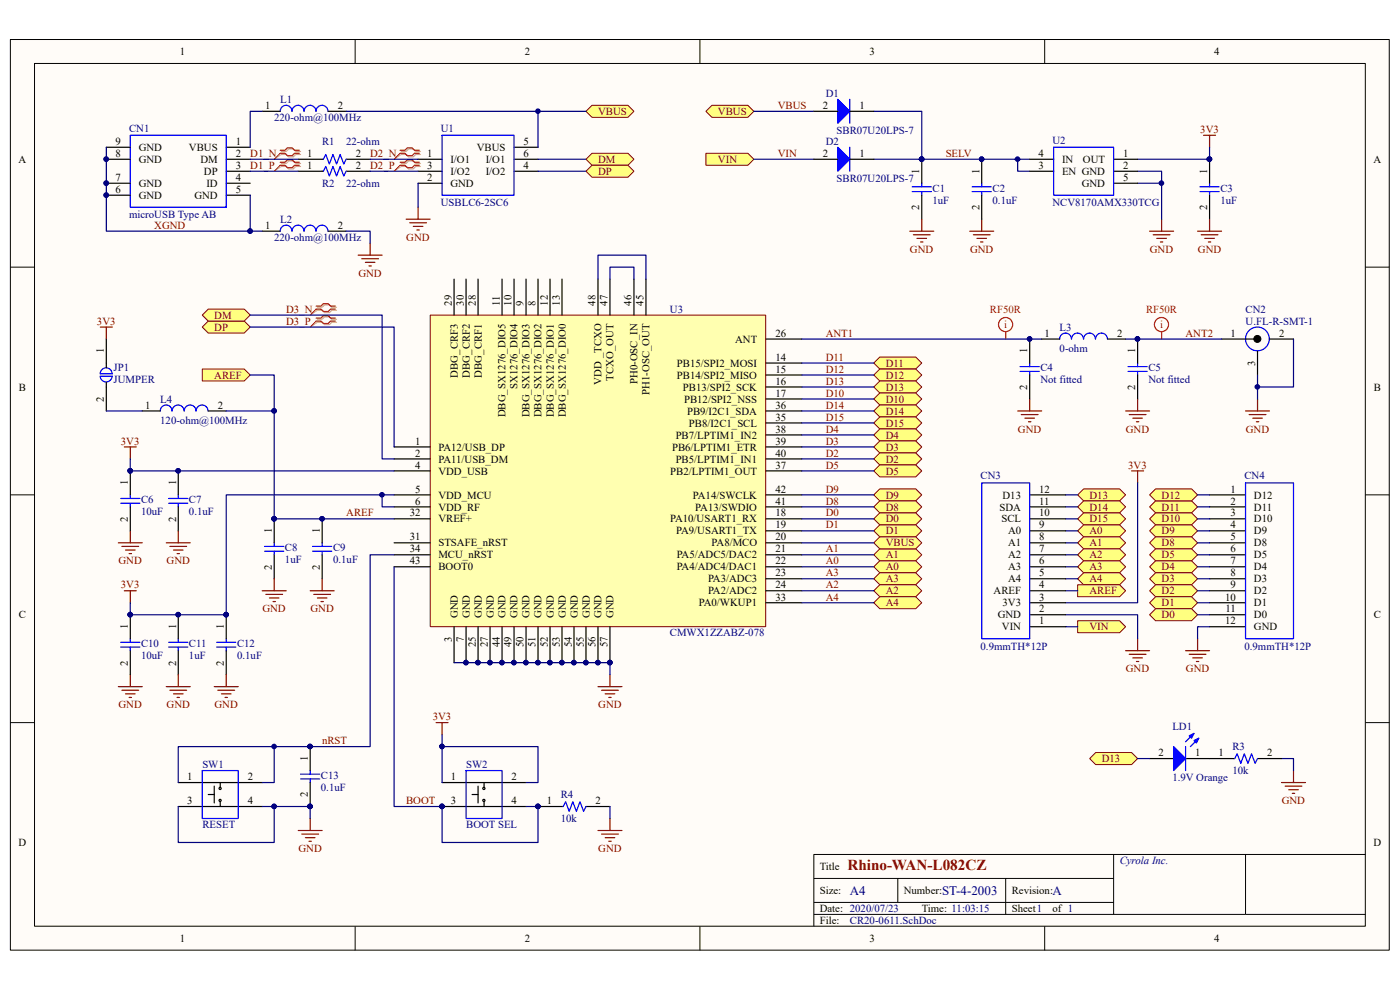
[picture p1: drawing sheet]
<svg xmlns="http://www.w3.org/2000/svg" width="297mm" height="210mm" viewBox="0 0 297 210" stroke-linecap="round" stroke-linejoin="round" font-family="sans-serif">
<path d="M2.2 8.4h292.5v193.1h-292.5z" fill="#fffcf8"/>
<path d="M2.2 8.4h292.5v193.1h-292.5z" fill="none" stroke="#000" stroke-width=".21"/>
<path d="M7.4 13.5h282.2v183h-282.2z" fill="#fffcf8"/>
<g fill="none" stroke="#000" stroke-width=".21">
<path d="M7.3 13.5h282.3v183h-282.3zM75.3 8.4v5M148.5 8.4v5M221.6 8.4v5M2.2 56.7h5.1M289.7 56.7h5.1M2.2 105h5.1M289.7 105h5.1M2.2 153.3h5.1M289.7 153.3h5.1M75.3 196.5v5.1M148.5 196.5v5.1"/>
<path d="M172.6 186.3h63.6M172.6 194h117.1M172.6 191.4h63.6M190.5 186.3v5.1M213.4 186.3v7.7M221.6 196.5v5.1M236.2 181.3v12.7M264.2 181.3h-91.6v15.2M289.7 181.3h-25.5v12.7"/>
</g>
<path d="M91.3 66.9h71.1v66h-71.1z" fill="#ffffb0"/>
<path d="M91.3 66.8h71.1v66.1h-71.1z" fill="none" stroke="#800000" stroke-width=".21"/>
<g fill="none" stroke="#000" stroke-width=".25">
<path d="M96.3 59.2v7.6M98.9 59.2v7.6M101.4 59.2v7.6M106.5 59.2v7.6M109 59.2v7.6M111.6 59.2v7.6M114.1 59.2v7.6M116.7 59.2v7.6M119.2 59.2v7.6M126.9 59.2v7.6M129.4 59.2v7.6M134.5 59.2v7.6"/>
<path d="M137 59.2v7.6M162.5 77h7.6M162.5 79.5h7.6M162.5 71.9h7.6M83.6 94.8h7.6M83.6 97.3h7.6M83.6 99.9h7.6M162.5 94.8h7.6M162.5 97.3h7.6M162.5 99.9h7.6M162.5 82.1h7.6M162.5 84.6h7.6"/>
<path d="M162.5 89.7h7.6M162.5 87.2h7.6M162.5 92.3h7.6M83.6 105h7.6M83.6 107.5h7.6M83.6 110.1h7.6M83.6 115.1h7.6M83.6 117.7h7.6M162.5 105h7.6M162.5 107.5h7.6M162.5 110.1h7.6M162.5 112.6h7.6"/>
<path d="M162.5 115.1h7.6M162.5 117.7h7.6M83.6 120.2h7.6M96.3 132.9v7.7M98.9 132.9v7.7M101.4 132.9v7.7M104 132.9v7.7M106.5 132.9v7.7M109 132.9v7.7M111.6 132.9v7.7M114.1 132.9v7.7M116.7 132.9v7.7"/>
<path d="M119.2 132.9v7.7M121.8 132.9v7.7M124.3 132.9v7.7M126.9 132.9v7.7M129.4 132.9v7.7M162.5 120.2h7.6M162.5 122.8h7.6M162.5 125.3h7.6M162.5 127.9h7.6"/>
</g>
<g fill="#000080" stroke="#000080" stroke-width=".21">
<circle cx="98.8" cy="140.5" r=".48"/>
<circle cx="101.4" cy="140.5" r=".49"/>
<circle cx="103.9" cy="140.5" r=".48"/>
<circle cx="106.5" cy="140.5" r=".48"/>
<circle cx="109" cy="140.5" r=".48"/>
<circle cx="111.6" cy="140.5" r=".48"/>
<circle cx="114.1" cy="140.5" r=".48"/>
<circle cx="116.7" cy="140.5" r=".48"/>
<circle cx="119.2" cy="140.5" r=".48"/>
<circle cx="121.7" cy="140.5" r=".48"/>
<circle cx="124.3" cy="140.5" r=".48"/>
<circle cx="126.8" cy="140.5" r=".48"/>
<circle cx="129.4" cy="140.5" r=".48"/>
</g>
<path d="M126.9 145.7h5M127.6 146.4h3.6M128.4 147.2h2M129.1 147.9h.6M129.4 143.1v2.6" fill="none" stroke="#800000" stroke-width=".25"/>
<g fill="#ffff80" stroke="#800000" stroke-width=".21">
<path d="M186.6 75.7h7.7l1.2 1.3-1.2 1.3h-7.7l-1.2-1.3z" fill-rule="evenodd"/>
<path d="M185.4 79.5l1.2-1.2h7.7l1.2 1.2-1.2 1.3h-7.7z" fill-rule="evenodd"/>
<path d="M185.4 82.1l1.2-1.3h7.7l1.2 1.3-1.2 1.3h-7.7z" fill-rule="evenodd"/>
<path d="M185.4 84.6l1.2-1.2h7.7l1.2 1.2-1.2 1.3h-7.7z" fill-rule="evenodd"/>
<path d="M185.4 87.2l1.2-1.3h7.7l1.2 1.3-1.2 1.2h-7.7z" fill-rule="evenodd"/>
<path d="M185.4 89.7l1.2-1.3h7.7l1.2 1.3-1.2 1.3h-7.7z" fill-rule="evenodd"/>
<path d="M185.4 92.3l1.2-1.3h7.7l1.2 1.3-1.2 1.2h-7.7z" fill-rule="evenodd"/>
<path d="M185.4 94.8l1.2-1.3h7.7l1.2 1.3-1.2 1.3h-7.7z" fill-rule="evenodd"/>
<path d="M185.4 97.3l1.2-1.2h7.7l1.2 1.2-1.2 1.3h-7.7z" fill-rule="evenodd"/>
<path d="M185.4 99.9l1.2-1.3h7.7l1.2 1.3-1.2 1.3h-7.7z" fill-rule="evenodd"/>
<path d="M185.4 105l1.2-1.3h7.7l1.2 1.3-1.2 1.2h-7.7z" fill-rule="evenodd"/>
<path d="M185.4 107.5l1.2-1.3h7.7l1.2 1.3-1.2 1.3h-7.7z" fill-rule="evenodd"/>
<path d="M185.4 110.1l1.2-1.3h7.7l1.2 1.3-1.2 1.2h-7.7z" fill-rule="evenodd"/>
<path d="M185.4 112.6l1.2-1.3h7.7l1.2 1.3-1.2 1.3h-7.7z" fill-rule="evenodd"/>
<path d="M185.4 117.7l1.2-1.3h7.7l1.2 1.3-1.2 1.3h-7.7z" fill-rule="evenodd"/>
<path d="M185.4 120.2l1.2-1.2h7.7l1.2 1.2-1.2 1.3h-7.7z" fill-rule="evenodd"/>
<path d="M186.6 121.5h7.7l1.2 1.3-1.2 1.2h-7.7l-1.2-1.2z" fill-rule="evenodd"/>
<path d="M186.6 124h7.7l1.2 1.3-1.2 1.3h-7.7l-1.2-1.3z" fill-rule="evenodd"/>
<path d="M186.6 126.6h7.7l1.2 1.3-1.2 1.2h-7.7l-1.2-1.2z" fill-rule="evenodd"/>
<path d="M42.9 69.4l1.3-1.3h7.6l1.3 1.3-1.3 1.2h-7.6z" fill-rule="evenodd"/>
<path d="M44.2 65.6h7.6l1.3 1.2-1.3 1.3h-7.6l-1.3-1.3z" fill-rule="evenodd"/>
</g>
<g fill="none" stroke="#800000" stroke-width=".25">
<path d="M26.4 94.8h2.5M27.6 94.8v2.5M215.9 87.2h5.1M216.7 87.9h3.5M217.4 88.7h2.1M218.2 89.5h.5M218.4 84.6v2.6M238.8 87.2h5.1M239.6 87.9h3.5M240.3 88.7h2.1M241.1 89.5h.5M241.3 84.6v2.6"/>
<path d="M264.2 87.2h5.1M265 87.9h3.6M265.8 88.7h2M266.5 89.5h.5M266.8 84.6v2.6"/>
</g>
<path d="M259.1 71.9h7.7M266.8 74.5v5M269.3 71.9h5.1" fill="none" stroke="#000" stroke-width=".25"/>
<circle cx="266.8" cy="71.9" r="2.52" fill="none" stroke="#00f" stroke-width=".25"/>
<circle cx="266.7" cy="71.9" r=".75" fill="#000" stroke="#000" stroke-width=".21"/>
<g fill="#ffff80" stroke="#800000" stroke-width=".21">
<path d="M243.9 107.5l1.3-1.3h7.6l1.3 1.3-1.3 1.3h-7.6z" fill-rule="evenodd"/>
<path d="M243.9 105l1.3-1.3h7.6l1.3 1.3-1.3 1.2h-7.6z" fill-rule="evenodd"/>
<path d="M243.9 110.1l1.3-1.3h7.6l1.3 1.3-1.3 1.2h-7.6z" fill-rule="evenodd"/>
<path d="M243.9 112.6l1.3-1.3h7.6l1.3 1.3-1.3 1.3h-7.6z" fill-rule="evenodd"/>
<path d="M243.9 115.1l1.3-1.2h7.6l1.3 1.2-1.3 1.3h-7.6z" fill-rule="evenodd"/>
<path d="M243.9 117.7l1.3-1.3h7.6l1.3 1.3-1.3 1.3h-7.6z" fill-rule="evenodd"/>
<path d="M243.9 120.2l1.3-1.2h7.6l1.3 1.2-1.3 1.3h-7.6z" fill-rule="evenodd"/>
<path d="M243.9 122.8l1.3-1.3h7.6l1.3 1.3-1.3 1.2h-7.6z" fill-rule="evenodd"/>
<path d="M245.2 124h7.6l1.3 1.3-1.3 1.3h-7.6l-1.3-1.3z" fill-rule="evenodd"/>
<path d="M245.2 126.6h7.6l1.3 1.3-1.3 1.2h-7.6l-1.3-1.2z" fill-rule="evenodd"/>
<path d="M245.2 129.1h7.6l1.3 1.3-1.3 1.3h-7.6l-1.3-1.3z" fill-rule="evenodd"/>
</g>
<path d="M251.5 138h5.1M252.3 138.8h3.5M253 139.6h2.1M254.1 135.5v2.5M253.8 140.3h.5" fill="none" stroke="#800000" stroke-width=".25"/>
<g fill="#ffff80" stroke="#800000" stroke-width=".21">
<path d="M228.6 105l1.3-1.3h7.6l1.3 1.3-1.3 1.2h-7.6z" fill-rule="evenodd"/>
<path d="M228.6 107.5l1.3-1.3h7.6l1.3 1.3-1.3 1.3h-7.6z" fill-rule="evenodd"/>
<path d="M228.6 110.1l1.3-1.3h7.6l1.3 1.3-1.3 1.2h-7.6z" fill-rule="evenodd"/>
<path d="M228.6 112.6l1.3-1.3h7.6l1.3 1.3-1.3 1.3h-7.6z" fill-rule="evenodd"/>
<path d="M228.6 115.1l1.3-1.2h7.6l1.3 1.2-1.3 1.3h-7.6z" fill-rule="evenodd"/>
<path d="M228.6 117.7l1.3-1.3h7.6l1.3 1.3-1.3 1.3h-7.6z" fill-rule="evenodd"/>
<path d="M228.6 120.2l1.3-1.2h7.6l1.3 1.2-1.3 1.3h-7.6z" fill-rule="evenodd"/>
<path d="M228.6 122.8l1.3-1.3h7.6l1.3 1.3-1.3 1.2h-7.6z" fill-rule="evenodd"/>
</g>
<path d="M238.8 138h5.1M239.6 138.8h3.5M240.3 139.6h2.1M241.3 135.5v2.5M241.1 140.3h.5" fill="none" stroke="#800000" stroke-width=".25"/>
<g fill="#ffff80" stroke="#800000" stroke-width=".21">
<path d="M228.6 124h8.9l1.3 1.3-1.3 1.3h-8.9z" fill-rule="evenodd"/>
<path d="M228.6 131.7h8.9l1.3 1.2-1.3 1.3h-8.9z" fill-rule="evenodd"/>
<path d="M124.3 33.8l1.3-1.3h7.6l1.3 1.3-1.3 1.3h-7.6z" fill-rule="evenodd"/>
<path d="M124.3 36.3l1.3-1.2h7.6l1.3 1.2-1.3 1.3h-7.6z" fill-rule="evenodd"/>
</g>
<g fill="none" stroke="#00f" stroke-width=".25">
<path d="M93.8 28.7h15.2v12.7h-15.2zM23.8 79.3a1.26 1.26 0 0 0-1.3-1.3 1.26 1.26 0 0 0-1.2 1.3h2.5M23.8 79.8a1.26 1.26 0 0 1-1.3 1.2 1.26 1.26 0 0 1-1.2-1.2h2.5M36.5 87.2a1.25 1.25 0 0 0-1.3-1.3 1.25 1.25 0 0 0-1.2 1.3M39 87.2a1.26 1.26 0 0 0-1.2-1.3 1.26 1.26 0 0 0-1.3 1.3M41.6 87.2a1.25 1.25 0 0 0-1.3-1.3 1.25 1.25 0 0 0-1.2 1.3M44.1 87.2a1.26 1.26 0 0 0-1.2-1.3 1.26 1.26 0 0 0-1.3 1.3M35.8 106.8h4.1M35.8 105.7h4.1M37.8 105v.7M37.8 106.8v.7M56.1 116.9h4.1"/>
<path d="M56.1 115.9h4.1M58.2 115.1v.8M58.2 116.9v.8M35.8 137.3h4.1M35.8 136.2h4.1M37.8 135.5v.7M37.8 137.3v.7M46 137.3h4M46 136.2h4M48 135.5v.7M48 137.3v.7"/>
</g>
<g fill="none" stroke="#000" stroke-width=".25">
<path d="M88.7 33.8h5.1M88.7 38.9h5.1M88.7 36.3h5.1M109 33.8h5.1M109 36.3h5.1M109 31.2h5.1M22.6 71.9v6.1M22.6 81.1v6.1M30.2 87.2h3.8M37.8 99.9v5.1M44.2 87.2h3.8M37.8 107.5v5.1"/>
<path d="M58.2 110.1v5M58.2 117.7v5.1M37.8 130.4v5.1M37.8 138v5.1M48 130.4v5.1M48 138v5.1"/>
</g>
<g fill="#000080" stroke="#000080" stroke-width=".21">
<circle cx="37.8" cy="99.9" r=".48"/>
<circle cx="48" cy="130.4" r=".48"/>
<circle cx="37.8" cy="130.4" r=".48"/>
<circle cx="58.1" cy="110" r=".48"/>
</g>
<g fill="none" stroke="#800000" stroke-width=".25">
<path d="M86.2 46.5h5M86.9 47.3h3.6M87.7 48h2M88.4 48.8h.6M88.7 44v2.5M21.3 69.4h2.5M22.6 69.4v2.5M25.1 115.1h5.1M25.9 115.9h3.5M26.6 116.7h2.1M27.4 117.4h.5M27.6 112.6v2.5"/>
<path d="M35.3 115.1h5.1M36 115.9h3.6M36.8 116.7h2M37.6 117.4h.5M37.8 112.6v2.5M26.4 125.3h2.5M27.6 125.3v2.6M55.6 125.3h5.1M56.4 126.1h3.5M57.2 126.8h2M57.9 127.6h.5M58.2 122.8v2.5"/>
<path d="M25.1 145.7h5.1M25.9 146.4h3.5M26.6 147.2h2.1M27.4 147.9h.5M27.6 143.1v2.6M35.3 145.7h5.1M36 146.4h3.6M36.8 147.2h2M37.6 147.9h.5M37.8 143.1v2.6M45.5 145.7h5M46.2 146.4h3.6"/>
<path d="M47 147.2h2M47.7 147.9h.5M48 143.1v2.6"/>
</g>
<path d="M124.3 23.6l1.3-1.3h7.6l1.3 1.3-1.3 1.3h-7.6z" fill-rule="evenodd" fill="#ffff80" stroke="#800000" stroke-width=".21"/>
<path d="M64.5 23.6a1.27 1.27 0 0 0-1.3-1.3 1.27 1.27 0 0 0-1.3 1.3 1.25 1.25 0 0 0-1.2-1.3 1.25 1.25 0 0 0-1.3 1.3M68.6 33.8l.5-1 .8 2 .7-2 .8 2 .8-2 .7 2 .5-1M68.6 36.3l.5-1 .8 2 .7-2 .8 2 .8-2 .7 2 .5-1M69.6 23.6a1.27 1.27 0 0 0-1.3-1.3 1.27 1.27 0 0 0-1.3 1.3 1.25 1.25 0 0 0-1.2-1.3 1.25 1.25 0 0 0-1.3 1.3M64.5 49a1.27 1.27 0 0 0-1.3-1.2 1.27 1.27 0 0 0-1.3 1.2 1.25 1.25 0 0 0-1.2-1.2 1.25 1.25 0 0 0-1.3 1.2M69.6 49a1.27 1.27 0 0 0-1.3-1.2 1.27 1.27 0 0 0-1.3 1.2 1.25 1.25 0 0 0-1.2-1.2 1.25 1.25 0 0 0-1.3 1.2M66.3 116.9h4.1M66.3 115.9h4.1M68.3 115.1v.8M68.3 116.9v.8" fill="none" stroke="#00f" stroke-width=".25"/>
<path d="M55.6 23.6h3.8M63.3 33.8h5.3M63.3 36.3h5.3M69.6 23.6h3.8M73.4 33.8h5.1M73.4 36.3h5.1M55.6 49h3.8M69.6 49h3.8M68.3 110.1v5M68.3 117.7v5.1" fill="none" stroke="#000" stroke-width=".25"/>
<path d="M76 54.1h5.1M76.7 54.9h3.6M77.5 55.6h2M78.3 56.4h.5M78.5 51.6v2.5M65.8 125.3h5.1M66.6 126.1h3.5M67.3 126.8h2.1M68.1 127.6h.5M68.3 122.8v2.5" fill="none" stroke="#800000" stroke-width=".25"/>
<circle cx="68.3" cy="110" r=".48" fill="#000080" stroke="#000080" stroke-width=".21"/>
<path d="M149.8 32.5h8.9l1.2 1.3-1.2 1.3h-8.9z" fill-rule="evenodd" fill="#ffff80" stroke="#800000" stroke-width=".21"/>
<g fill="none" stroke="#000" stroke-width=".25">
<path d="M65.8 158.4v5.1M37.8 166h17.8M37.8 171.1h17.8M44.2 168.5h1.3M45.5 166.8v3.5M46.7 166v1M46.7 170.1v1M65.8 166v5.1M93.8 166h17.8M93.8 171.1h17.8M100.1 168.5h1.3M101.4 166.8v3.5"/>
<path d="M102.7 166v1M102.7 170.1v1M114.1 171.1h5.4M124.3 171.1h5.1"/>
<circle cx="46.7" cy="169.8" r=".23"/>
<circle cx="46.7" cy="167.2" r=".23"/>
<circle cx="102.7" cy="169.8" r=".24"/>
<circle cx="102.7" cy="167.2" r=".24"/>
</g>
<g fill="#000080" stroke="#000080" stroke-width=".21">
<circle cx="93.8" cy="171.1" r=".48"/>
<circle cx="114.1" cy="171.1" r=".48"/>
<circle cx="65.8" cy="158.3" r=".49"/>
<circle cx="65.8" cy="171.1" r=".49"/>
</g>
<path d="M42.9 163.5h7.6v10.1h-7.6zM63.8 165.2h4M63.8 164.2h4M65.8 163.5v.7M65.8 165.2v.8M98.9 163.5h7.6v10.1h-7.6zM119.5 171.1l.5-1 .8 2 .7-2 .8 2 .7-2 .8 2 .5-1" fill="none" stroke="#00f" stroke-width=".25"/>
<g fill="none" stroke="#800000" stroke-width=".25">
<path d="M92.5 153.3h2.6M93.8 153.3v2.5M63.3 176.2h5M64 176.9h3.6M64.8 177.7h2M65.5 178.5h.6M65.8 173.6v2.6M126.9 176.2h5M127.6 176.9h3.6M128.4 177.7h2M129.1 178.5h.6M129.4 173.6v2.6"/>
<path d="M271.9 166h5.1M272.6 166.8h3.6M273.4 167.5h2M274.2 168.3h.5M274.4 163.5v2.5"/>
</g>
<g fill="#ffff80" stroke="#800000" stroke-width=".21">
<path d="M185.4 115.1l1.2-1.2h7.7l1.2 1.2-1.2 1.3h-7.7z" fill-rule="evenodd"/>
<path d="M149.8 23.6l1.2-1.3h7.7l1.2 1.3-1.2 1.3h-7.7z" fill-rule="evenodd"/>
</g>
<path d="M243.9 160.9h5.1M251.5 160.9h5.1" fill="none" stroke="#000" stroke-width=".25"/>
<g fill="#00f" stroke="#00f" stroke-width=".25">
<path d="M249 158.4l2.5 2.5-2.5 2.6z" fill-rule="evenodd"/>
<path d="M253.3 157.1l1-.5-.5 1z" fill-rule="evenodd"/>
<path d="M252.3 156.1l1-.5-.5 1z" fill-rule="evenodd"/>
</g>
<path d="M251.5 158.4v5.1M253.3 155.6l-1.8 1.8M254.3 156.6l-1.8 1.8" fill="none" stroke="#00f" stroke-width=".25"/>
<path d="M232.4 159.6h7.7l1.2 1.3-1.2 1.3h-7.7l-1.2-1.3z" fill-rule="evenodd" fill="#ffff80" stroke="#800000" stroke-width=".21"/>
<g fill="none" stroke="#800000" stroke-width=".25">
<path d="M255.3 28.7h2.6M256.6 28.7v2.5M193 49h5.1M193.8 49.8h3.5M194.5 50.6h2.1M195.3 51.3h.5M195.5 46.5v2.5M205.7 49h5.1M206.5 49.8h3.5M207.2 50.6h2.1M208 51.3h.5M208.3 46.5v2.5"/>
<path d="M243.9 49h5.1M244.6 49.8h3.6M245.4 50.6h2M246.2 51.3h.5M246.4 46.5v2.5M254.1 49h5M254.8 49.8h3.6M255.6 50.6h2M256.3 51.3h.6M256.6 46.5v2.5"/>
</g>
<g fill="none" stroke="#00f" stroke-width=".25">
<path d="M193.5 39.6h4.1M195.5 38.9v.7M206.2 39.6h4.1M208.3 38.9v.7M254.6 39.6h4M256.6 38.9v.7M193.5 40.6h4.1M195.5 40.6v.8M206.2 40.6h4.1M208.3 40.6v.8M254.6 40.6h4M256.6 40.6v.8"/>
<path d="M264.2 102.4h10.2v33.1h-10.2z"/>
</g>
<g fill="none" stroke="#000" stroke-width=".25">
<path d="M195.5 33.8v5.1M208.3 33.8v5.1M256.6 33.8v5.1M195.5 41.4v5.1M208.3 41.4v5.1M256.6 41.4v5.1M256.6 105h7.6M256.6 107.5h7.6M256.6 110.1h7.6M256.6 112.6h7.6M256.6 115.1h7.6M256.6 117.7h7.6"/>
<path d="M256.6 120.2h7.6M256.6 122.8h7.6M256.6 125.3h7.6M256.6 127.9h7.6M256.6 130.4h7.6M256.6 132.9h7.6"/>
</g>
<g fill="#000080" stroke="#000080" stroke-width=".21">
<circle cx="208.2" cy="33.8" r=".48"/>
<circle cx="195.5" cy="33.8" r=".48"/>
<circle cx="256.6" cy="33.8" r=".49"/>
</g>
<path d="M67.3 67.7h1l.6-.5h1l.5 .5h1M67.3 68.4h1l.6 .5h1l.5-.5h1" fill="none" stroke="#d0a19e" stroke-width=".25"/>
<path d="M67.3 68.4l-1.5 1" fill="none" stroke="#d0a19e" stroke-width=".21"/>
<path d="M67.1 67.5h1l.5-.5h1l.5 .5h1M67.1 68.1h1l.5 .5h1l.5-.5h1" fill="none" stroke="#f00" stroke-width=".25"/>
<path d="M67.1 68.1l-1.3 1.3" fill="none" stroke="#f00" stroke-width=".21"/>
<path d="M42.9 78.3h8.9l1.3 1.2-1.3 1.3h-8.9z" fill-rule="evenodd" fill="#ffff80" stroke="#800000" stroke-width=".21"/>
<path d="M59.7 32.1h1l.5-.5h1l.5 .5h1.1M59.7 32.8h1l.5 .5h1l.5-.5h1.1M59.7 34.7h1l.5-.5h1l.5 .5h1.1M59.7 35.3h1l.5 .5h1l.5-.5h1.1M85.1 32.1h1.1l.5-.5h1l.5 .5h1M85.1 32.8h1.1l.5 .5h1l.5-.5h1M85.1 34.7h1.1l.5-.5h1l.5 .5h1M85.1 35.3h1.1l.5 .5h1l.5-.5h1M67.3 65.2h1l.6-.5h1l.5 .5h1M67.3 65.8h1l.6 .5h1l.5-.5h1" fill="none" stroke="#d0a19e" stroke-width=".25"/>
<path d="M59.7 32.8l-1.5 1M59.7 35.3l-1.5 1M85.1 32.8l-1.5 1M85.1 35.3l-1.5 1M67.3 65.8l-1.5 1" fill="none" stroke="#d0a19e" stroke-width=".21"/>
<g fill="none" stroke="#f00" stroke-width=".25">
<path d="M59.4 31.9h1.1l.5-.5h1l.5 .5h1M59.4 32.5h1.1l.5 .5h1l.5-.5h1M59.4 34.4h1.1l.5-.5h1l.5 .5h1M59.4 35.1h1.1l.5 .5h1l.5-.5h1M84.9 31.9h1l.5-.5h1l.5 .5h1.1M84.9 32.5h1l.5 .5h1l.5-.5h1.1M84.9 34.4h1l.5-.5h1l.5 .5h1.1M84.9 35.1h1l.5 .5h1l.5-.5h1.1M67.1 64.9h1l.5-.5h1l.5 .5h1M67.1 65.6h1l.5 .5h1l.5-.5h1M213.4 70.4v1.5M246.4 70.4v1.5"/>
<circle cx="213.3" cy="68.8" r="1.5"/>
<circle cx="246.4" cy="68.8" r="1.5"/>
</g>
<path d="M59.4 32.5l-1.2 1.3M59.4 35.1l-1.2 1.2M84.9 32.5l-1.3 1.3M84.9 35.1l-1.3 1.2M67.1 65.6l-1.3 1.2" fill="none" stroke="#f00" stroke-width=".21"/>
<g fill="none" stroke="#00f" stroke-width=".25">
<path d="M27.6 28.7h20.4v15.3h-20.4zM180.3 21.1v5.1M180.3 31.2v5.1M223.5 31.2h12.7v10.2h-12.7zM216.4 78.8h4.1M216.4 77.8h4.1M218.4 77v.8M218.4 78.8v.7M229.8 71.9a1.27 1.27 0 0 0-1.2-1.3 1.27 1.27 0 0 0-1.3 1.3 1.25 1.25 0 0 0-1.3-1.3 1.25 1.25 0 0 0-1.2 1.3M234.9 71.9a1.27 1.27 0 0 0-1.2-1.3 1.27 1.27 0 0 0-1.3 1.3 1.25 1.25 0 0 0-1.3-1.3 1.25 1.25 0 0 0-1.2 1.3M239.3 78.8h4.1M239.3 77.8h4.1"/>
<path d="M241.3 77v.8M241.3 78.8v.7M25.6 106.8h4.1M25.6 105.7h4.1M27.6 105v.7M27.6 106.8v.7M208.3 102.4h10.1v33.1h-10.1zM25.6 137.3h4.1M25.6 136.2h4.1M27.6 135.5v.7M27.6 137.3v.7M261.9 160.9l.6-1 .7 2 .8-2 .7 2 .8-2 .8 2 .5-1"/>
</g>
<g fill="none" stroke="#000" stroke-width=".25">
<path d="M22.6 38.9h5M22.6 33.8h5M22.6 31.2h5M48 38.9h5.1M48 36.3h5.1M48 33.8h5.1M48 31.2h5.1M172.6 33.8h5.1M172.6 23.6h5.1M180.3 33.8h5.1M180.3 23.6h5.1M218.4 36.3h5.1"/>
<path d="M218.4 33.8h5.1M236.2 38.9h5.1M236.2 36.3h5.1M236.2 33.8h5.1M22.6 41.4h5M48 41.4h5.1M218.4 71.9v5.1M218.4 79.5v5.1M221 71.9h3.8M235 71.9h3.8M241.3 71.9v5.1M241.3 79.5v5.1"/>
<path d="M27.6 99.9v5.1M27.6 107.5v5.1M218.4 117.7h7.7M218.4 115.1h7.7M218.4 112.6h7.7M218.4 110.1h7.7M218.4 107.5h7.7M218.4 105h7.7M27.6 130.4v5.1M27.6 138v5.1M218.4 132.9h7.7M218.4 130.4h7.7"/>
<path d="M218.4 127.9h7.7M218.4 125.3h7.7M218.4 122.8h7.7M218.4 120.2h7.7M256.6 160.9h5.3M266.8 160.9h5.1"/>
</g>
<g fill="#000080" stroke="#000080" stroke-width=".21">
<circle cx="27.6" cy="99.9" r=".48"/>
<circle cx="27.6" cy="130.4" r=".48"/>
<circle cx="22.5" cy="41.4" r=".48"/>
<circle cx="22.5" cy="38.8" r=".48"/>
<circle cx="22.5" cy="33.8" r=".48"/>
<circle cx="53.1" cy="49" r=".48"/>
<circle cx="48" cy="130.4" r=".48"/>
<circle cx="58.1" cy="171.1" r=".48"/>
<circle cx="58.1" cy="110" r=".48"/>
<circle cx="58.1" cy="87.1" r=".48"/>
<circle cx="58.1" cy="158.3" r=".48"/>
<circle cx="65.8" cy="171.1" r=".49"/>
<circle cx="81" cy="104.9" r=".49"/>
<circle cx="93.8" cy="171.1" r=".48"/>
<circle cx="114.1" cy="171.1" r=".48"/>
<circle cx="93.8" cy="158.3" r=".48"/>
<circle cx="129.4" cy="140.5" r=".48"/>
<circle cx="195.5" cy="33.8" r=".48"/>
<circle cx="215.9" cy="33.8" r=".49"/>
<circle cx="246.4" cy="38.8" r=".49"/>
<circle cx="266.7" cy="82.1" r=".49"/>
<circle cx="114.1" cy="23.6" r=".48"/>
<circle cx="256.6" cy="33.8" r=".49"/>
<circle cx="218.4" cy="71.9" r=".48"/>
<circle cx="241.3" cy="71.9" r=".49"/>
</g>
<g fill="none" stroke="#000080" stroke-width=".25">
<path d="M22.6 31.2v17.8h30.5M53.1 36.3h10.2M53.1 33.8h10.2M55.6 23.6h-2.5v7.6M73.4 23.6h50.9M78.5 36.3h10.2M78.5 33.8h10.2M88.7 38.9v5.1M114.1 36.3h10.2M114.1 33.8h10.2M114.1 23.6v7.6M159.9 33.8h12.7"/>
<path d="M159.9 23.6h12.7M185.4 23.6h10.1v10.2h-10.1M195.5 33.8h22.9M215.9 33.8v2.5h2.5M241.3 36.3h5.1v10.2M241.3 38.9h5.1M256.6 31.2v2.6h-15.3M53.1 41.4v7.6h2.5M73.4 49h5.1v2.6M126.9 59.2v-5.1h10.1v5.1M129.4 59.2v-2.5h5.1v2.5M53.1 79.5h5.1v7.7"/>
<path d="M53.1 69.4h30.5v25.4M53.1 66.8h28v30.5h2.5M170.1 79.5h15.3M170.1 77h15.3M170.1 71.9h50.9M238.8 71.9h20.3M266.8 79.5v5.1M274.4 71.9v10.2h-7.6M22.6 87.2h7.6M27.6 97.3v2.6h56M48 87.2h10.2v22.9h25.4M170.1 87.2h15.3"/>
<path d="M170.1 99.9h15.3M170.1 97.3h15.3M170.1 94.8h15.3M170.1 92.3h15.3M170.1 89.7h15.3M170.1 84.6h15.3M170.1 82.1h15.3M81.1 105v2.5h2.5M83.6 105h-35.6v25.4h-20.4v-2.5M83.6 117.7h-5.1v40.7h-40.7v7.6M170.1 117.7h15.3M170.1 115.1h15.3"/>
<path d="M170.1 112.6h15.3M170.1 110.1h15.3M170.1 107.5h15.3M170.1 105h15.3M226.1 117.7h2.5M226.1 115.1h2.5M226.1 112.6h2.5M226.1 110.1h2.5M226.1 107.5h2.5M226.1 105h2.5M241.3 102.4v25.5h-15.2M254.1 117.7h2.5"/>
<path d="M254.1 115.1h2.5M254.1 112.6h2.5M254.1 110.1h2.5M254.1 107.5h2.5M254.1 105h2.5M83.6 120.2v50.9h10.2v7.6h20.3v-7.6h-2.5M170.1 127.9h15.3M170.1 125.3h15.3M170.1 122.8h15.3M170.1 120.2h15.3M226.1 130.4h15.2v5.1M226.1 125.3h2.5"/>
<path d="M226.1 122.8h2.5M226.1 120.2h2.5M226.1 132.9h2.5M254.1 127.9h2.5M254.1 125.3h2.5M254.1 122.8h2.5M254.1 120.2h2.5M254.1 130.4h2.5M256.6 132.9h-2.5v2.6M58.2 158.4v7.6h-2.6M93.8 155.8v2.6h20.3v7.6h-2.5M93.8 158.4v7.6"/>
<path d="M96.3 140.6h33.1v2.5M37.8 171.1v7.6h20.4v-7.6h-2.6M58.2 171.1h7.6v2.5M129.4 171.1v2.5M241.3 160.9h2.6M271.9 160.9h2.5v2.6"/>
</g>
<g fill="#00f" stroke="#00f" stroke-width=".25">
<path d="M177.7 21.1l2.6 2.5-2.6 2.6z" fill-rule="evenodd"/>
<path d="M177.7 31.2l2.6 2.6-2.6 2.5z" fill-rule="evenodd"/>
</g>
<path d="M240.1 99.9h2.5M241.3 99.9v2.5" fill="none" stroke="#800000" stroke-width=".25"/>
<text font-size="3.2" fill="#800000" x="179.8" y="184.6">Rhino-WAN-L082CZ</text>
<g font-size="2.8" fill="#000080">
<text x="180.3" y="189.8">A4</text>
<text x="199.9" y="189.8">ST-4-2003</text>
<text x="223.3" y="189.8">A</text>
</g>
<g font-size="2.3">
<text x="38.2" y="11.7">1</text>
<text x="111.3" y="11.7">2</text>
<text x="184.5" y="11.7">3</text>
<text x="257.6" y="11.7">4</text>
<text x="56.3" y="23.1">1</text>
<text x="71.7" y="23.1">2</text>
<text x="174.5" y="23.1">2</text>
<text x="182.3" y="23.1">1</text>
<text x="3.9" y="34.5">A</text>
<text x="24.5" y="33.3">8</text>
<text x="24.5" y="30.7">9</text>
<text x="29.4" y="34.5">GND</text>
<text x="29.4" y="32">GND</text>
<text x="40.1" y="32">VBUS</text>
<text x="42.5" y="34.5">DM</text>
<text x="50" y="35.8">3</text>
<text x="50" y="33.3">2</text>
<text x="50" y="30.7">1</text>
<text x="65.2" y="33.3">1</text>
<text x="65.2" y="35.8">1</text>
<text x="75.5" y="33.3">2</text>
<text x="75.5" y="35.8">2</text>
<text x="90.6" y="33.3">1</text>
<text x="90.6" y="35.8">3</text>
<text x="95.5" y="34.5">I/O1</text>
<text x="101.1" y="32">VBUS</text>
<text x="103" y="34.5">I/O1</text>
<text x="111.1" y="35.8">4</text>
<text x="111.1" y="30.7">5</text>
<text x="111.1" y="33.3">6</text>
<text x="174.5" y="33.3">2</text>
<text x="182.3" y="33.3">1</text>
<text x="220.3" y="33.3">4</text>
<text x="220.3" y="35.8">3</text>
<text x="225.3" y="34.5">IN</text>
<text x="229.7" y="34.5">OUT</text>
<text x="238.3" y="33.3">1</text>
<text x="238.3" y="35.8">2</text>
<text x="291.4" y="34.5">A</text>
<text x="24.5" y="40.9">6</text>
<text x="24.5" y="38.4">7</text>
<text x="29.4" y="39.6">GND</text>
<text x="43.3" y="37.1">DP</text>
<text x="43.8" y="39.6">ID</text>
<text x="50" y="40.9">5</text>
<text x="50" y="38.4">4</text>
<text x="90.6" y="38.4">2</text>
<text x="95.5" y="39.6">GND</text>
<text x="95.5" y="37.1">I/O2</text>
<text x="103" y="37.1">I/O2</text>
<text x="195" y="36.8" transform="rotate(-90 195 36.8)">1</text>
<text x="207.8" y="36.8" transform="rotate(-90 207.8 36.8)">1</text>
<text x="225.3" y="37.1">EN GND</text>
<text x="229.5" y="39.6">GND</text>
<text x="238.3" y="38.4">5</text>
<text x="256.1" y="36.8" transform="rotate(-90 256.1 36.8)">1</text>
<text x="29.4" y="42.2">GND</text>
<text x="41.2" y="42.2">GND</text>
<text x="195" y="44.6" transform="rotate(-90 195 44.6)">2</text>
<text x="207.8" y="44.6" transform="rotate(-90 207.8 44.6)">2</text>
<text x="256.1" y="44.6" transform="rotate(-90 256.1 44.6)">2</text>
<text x="56.3" y="48.6">1</text>
<text x="71.7" y="48.6">2</text>
<text x="95.8" y="64.8" transform="rotate(-90 95.8 64.8)">29</text>
<text x="98.4" y="64.8" transform="rotate(-90 98.4 64.8)">30</text>
<text x="100.9" y="64.8" transform="rotate(-90 100.9 64.8)">28</text>
<text x="106" y="64.8" transform="rotate(-90 106 64.8)">11</text>
<text x="108.5" y="64.8" transform="rotate(-90 108.5 64.8)">10</text>
<text x="111.1" y="64.8" transform="rotate(-90 111.1 64.8)">9</text>
<text x="113.6" y="64.8" transform="rotate(-90 113.6 64.8)">8</text>
<text x="116.2" y="64.8" transform="rotate(-90 116.2 64.8)">12</text>
<text x="118.7" y="64.8" transform="rotate(-90 118.7 64.8)">13</text>
<text x="126.4" y="64.8" transform="rotate(-90 126.4 64.8)">48</text>
<text x="128.9" y="64.8" transform="rotate(-90 128.9 64.8)">47</text>
<text x="134" y="64.8" transform="rotate(-90 134 64.8)">46</text>
<text x="136.5" y="64.8" transform="rotate(-90 136.5 64.8)">45</text>
<text x="164.5" y="71.4">26</text>
<text x="221.6" y="71.4">1</text>
<text x="237" y="71.4">2</text>
<text x="261" y="71.4">1</text>
<text x="271.4" y="71.4">2</text>
<text x="22.1" y="75" transform="rotate(-90 22.1 75)">1</text>
<text x="143.6" y="77.8">PB15/SPI2_MOSI</text>
<text x="156" y="72.7">ANT</text>
<text x="164.5" y="76.5">14</text>
<text x="217.9" y="75" transform="rotate(-90 217.9 75)">1</text>
<text x="240.8" y="75" transform="rotate(-90 240.8 75)">1</text>
<text x="266.3" y="77.6" transform="rotate(-90 266.3 77.6)">3</text>
<text x="4" y="82.8">B</text>
<text x="97.1" y="80.1" transform="rotate(-90 97.1 80.1)">DBG_CRF3</text>
<text x="99.7" y="80.1" transform="rotate(-90 99.7 80.1)">DBG_CRF2</text>
<text x="102.2" y="80.1" transform="rotate(-90 102.2 80.1)">DBG_CRF1</text>
<text x="109.8" y="82.5" transform="rotate(-90 109.8 82.5)">SX1276_DIO4</text>
<text x="127.6" y="81.6" transform="rotate(-90 127.6 81.6)">VDD _TCXO</text>
<text x="130.2" y="80.7" transform="rotate(-90 130.2 80.7)">TCXO_OUT</text>
<text x="135.3" y="81.5" transform="rotate(-90 135.3 81.5)">PH0-OSC_IN</text>
<text x="137.8" y="83.8" transform="rotate(-90 137.8 83.8)">PH1-OSC_OUT</text>
<text x="143.6" y="80.3">PB14/SPI2_MISO</text>
<text x="144.9" y="82.8">PB13/SPI2_SCK</text>
<text x="164.5" y="79">15</text>
<text x="164.5" y="81.6">16</text>
<text x="217.9" y="82.7" transform="rotate(-90 217.9 82.7)">2</text>
<text x="240.8" y="82.7" transform="rotate(-90 240.8 82.7)">2</text>
<text x="291.5" y="82.8">B</text>
<text x="22.1" y="85.3" transform="rotate(-90 22.1 85.3)">2</text>
<text x="30.8" y="86.7">1</text>
<text x="46.2" y="86.7">2</text>
<text x="107.3" y="88.5" transform="rotate(-90 107.3 88.5)">DBG_SX1276_DIO5</text>
<text x="112.4" y="88.5" transform="rotate(-90 112.4 88.5)">DBG_SX1276_DIO3</text>
<text x="114.9" y="88.5" transform="rotate(-90 114.9 88.5)">DBG_SX1276_DIO2</text>
<text x="117.5" y="88.5" transform="rotate(-90 117.5 88.5)">DBG_SX1276_DIO1</text>
<text x="120" y="88.5" transform="rotate(-90 120 88.5)">DBG_SX1276_DIO0</text>
<text x="145.1" y="85.4">PB12/SPI2_NSS</text>
<text x="145.8" y="88">PB9/I2C1_SDA</text>
<text x="164.5" y="84.1">17</text>
<text x="164.5" y="89.2">35</text>
<text x="164.5" y="86.7">36</text>
<text x="88.1" y="94.3">1</text>
<text x="93" y="95.6">PA12/USB_DP</text>
<text x="142.6" y="95.6">PB6/LPTIM1_ETR</text>
<text x="143.3" y="93">PB7/LPTIM1_IN2</text>
<text x="146.1" y="90.5">PB8/I2C1_SCL</text>
<text x="164.5" y="91.8">38</text>
<text x="164.5" y="94.3">39</text>
<text x="88.1" y="96.9">2</text>
<text x="88.1" y="99.4">4</text>
<text x="93" y="98.1">PA11/USB_DM</text>
<text x="93" y="100.7">VDD_USB</text>
<text x="142.2" y="100.7">PB2/LPTIM1_OUT</text>
<text x="143.3" y="98.1">PB5/LPTIM1_IN1</text>
<text x="164.5" y="99.4">37</text>
<text x="164.5" y="96.9">40</text>
<text x="27.1" y="103" transform="rotate(-90 27.1 103)">1</text>
<text x="37.3" y="103" transform="rotate(-90 37.3 103)">1</text>
<text x="88.1" y="104.5">5</text>
<text x="88.1" y="107">6</text>
<text x="93" y="105.7">VDD_MCU</text>
<text x="147" y="105.7">PA14/SWCLK</text>
<text x="164.5" y="107">41</text>
<text x="164.5" y="104.5">42</text>
<text x="212.7" y="105.7">D13</text>
<text x="220.5" y="107">11</text>
<text x="220.5" y="104.5">12</text>
<text x="261" y="104.5">1</text>
<text x="261" y="107">2</text>
<text x="266" y="105.7">D12</text>
<text x="27.1" y="110.7" transform="rotate(-90 27.1 110.7)">2</text>
<text x="37.3" y="110.7" transform="rotate(-90 37.3 110.7)">2</text>
<text x="57.7" y="113.1" transform="rotate(-90 57.7 113.1)">1</text>
<text x="67.9" y="113.1" transform="rotate(-90 67.9 113.1)">1</text>
<text x="86.9" y="109.6">32</text>
<text x="93" y="108.3">VDD_RF</text>
<text x="93" y="110.8">VREF+</text>
<text x="142.2" y="110.8">PA10/USART1_RX</text>
<text x="143.4" y="113.4">PA9/USART1_TX</text>
<text x="147.5" y="108.3">PA13/SWDIO</text>
<text x="164.5" y="109.6">18</text>
<text x="164.5" y="112.1">19</text>
<text x="212" y="108.3">SDA</text>
<text x="212.4" y="110.8">SCL</text>
<text x="213.9" y="113.4">A0</text>
<text x="220.5" y="112.1">9</text>
<text x="220.5" y="109.6">10</text>
<text x="261" y="109.6">3</text>
<text x="261" y="112.1">4</text>
<text x="266" y="108.3">D11</text>
<text x="266" y="110.8">D10</text>
<text x="266" y="113.4">D9</text>
<text x="86.9" y="114.6">31</text>
<text x="86.9" y="117.2">34</text>
<text x="86.9" y="119.7">43</text>
<text x="93" y="115.9">STSAFE_nRST</text>
<text x="93" y="118.4">MCU_nRST</text>
<text x="143.6" y="118.4">PA5/ADC5/DAC2</text>
<text x="151" y="115.9">PA8/MCO</text>
<text x="164.5" y="114.6">20</text>
<text x="164.5" y="117.2">21</text>
<text x="164.5" y="119.7">22</text>
<text x="213.9" y="118.4">A2</text>
<text x="213.9" y="115.9">A1</text>
<text x="220.5" y="119.7">6</text>
<text x="220.5" y="117.2">7</text>
<text x="220.5" y="114.6">8</text>
<text x="261" y="114.6">5</text>
<text x="261" y="117.2">6</text>
<text x="261" y="119.7">7</text>
<text x="266" y="115.9">D8</text>
<text x="266" y="118.4">D5</text>
<text x="57.7" y="120.9" transform="rotate(-90 57.7 120.9)">2</text>
<text x="67.9" y="120.9" transform="rotate(-90 67.9 120.9)">2</text>
<text x="93" y="121">BOOT0</text>
<text x="143.6" y="121">PA4/ADC4/DAC1</text>
<text x="150.2" y="123.5">PA3/ADC3</text>
<text x="164.5" y="122.3">23</text>
<text x="164.5" y="124.8">24</text>
<text x="213.9" y="123.5">A4</text>
<text x="213.9" y="121">A3</text>
<text x="220.5" y="124.8">4</text>
<text x="220.5" y="122.3">5</text>
<text x="261" y="122.3">8</text>
<text x="261" y="124.8">9</text>
<text x="266" y="121">D4</text>
<text x="266" y="123.5">D3</text>
<text x="4" y="131.2">C</text>
<text x="97.1" y="131.1" transform="rotate(-90 97.1 131.1)">GND</text>
<text x="99.7" y="131.1" transform="rotate(-90 99.7 131.1)">GND</text>
<text x="102.2" y="131.1" transform="rotate(-90 102.2 131.1)">GND</text>
<text x="104.7" y="131.1" transform="rotate(-90 104.7 131.1)">GND</text>
<text x="107.3" y="131.1" transform="rotate(-90 107.3 131.1)">GND</text>
<text x="109.8" y="131.1" transform="rotate(-90 109.8 131.1)">GND</text>
<text x="112.4" y="131.1" transform="rotate(-90 112.4 131.1)">GND</text>
<text x="114.9" y="131.1" transform="rotate(-90 114.9 131.1)">GND</text>
<text x="117.5" y="131.1" transform="rotate(-90 117.5 131.1)">GND</text>
<text x="120" y="131.1" transform="rotate(-90 120 131.1)">GND</text>
<text x="122.6" y="131.1" transform="rotate(-90 122.6 131.1)">GND</text>
<text x="125.1" y="131.1" transform="rotate(-90 125.1 131.1)">GND</text>
<text x="127.6" y="131.1" transform="rotate(-90 127.6 131.1)">GND</text>
<text x="130.2" y="131.1" transform="rotate(-90 130.2 131.1)">GND</text>
<text x="148.3" y="128.7">PA0/WKUP1</text>
<text x="150.2" y="126.1">PA2/ADC2</text>
<text x="164.5" y="127.4">33</text>
<text x="210.8" y="126.1">AREF</text>
<text x="211.7" y="131.2">GND</text>
<text x="212.7" y="128.7">3V3</text>
<text x="220.5" y="129.9">2</text>
<text x="220.5" y="127.4">3</text>
<text x="259.9" y="127.4">10</text>
<text x="260" y="129.9">11</text>
<text x="266" y="126.1">D2</text>
<text x="266" y="128.7">D1</text>
<text x="266" y="131.2">D0</text>
<text x="291.5" y="131.2">C</text>
<text x="27.1" y="133.4" transform="rotate(-90 27.1 133.4)">1</text>
<text x="37.3" y="133.4" transform="rotate(-90 37.3 133.4)">1</text>
<text x="47.5" y="133.4" transform="rotate(-90 47.5 133.4)">1</text>
<text x="95.8" y="136.1" transform="rotate(-90 95.8 136.1)">3</text>
<text x="98.4" y="136.1" transform="rotate(-90 98.4 136.1)">7</text>
<text x="100.9" y="137.3" transform="rotate(-90 100.9 137.3)">25</text>
<text x="103.5" y="137.3" transform="rotate(-90 103.5 137.3)">27</text>
<text x="106" y="137.3" transform="rotate(-90 106 137.3)">44</text>
<text x="108.5" y="137.3" transform="rotate(-90 108.5 137.3)">49</text>
<text x="111.1" y="137.3" transform="rotate(-90 111.1 137.3)">50</text>
<text x="113.6" y="137.3" transform="rotate(-90 113.6 137.3)">51</text>
<text x="116.2" y="137.3" transform="rotate(-90 116.2 137.3)">52</text>
<text x="118.7" y="137.3" transform="rotate(-90 118.7 137.3)">53</text>
<text x="121.3" y="137.3" transform="rotate(-90 121.3 137.3)">54</text>
<text x="123.8" y="137.3" transform="rotate(-90 123.8 137.3)">55</text>
<text x="126.4" y="137.3" transform="rotate(-90 126.4 137.3)">56</text>
<text x="128.9" y="137.3" transform="rotate(-90 128.9 137.3)">57</text>
<text x="212.6" y="133.7">VIN</text>
<text x="220.5" y="132.5">1</text>
<text x="259.9" y="132.5">12</text>
<text x="266" y="133.7">GND</text>
<text x="27.1" y="141.2" transform="rotate(-90 27.1 141.2)">2</text>
<text x="37.3" y="141.2" transform="rotate(-90 37.3 141.2)">2</text>
<text x="47.5" y="141.2" transform="rotate(-90 47.5 141.2)">2</text>
<text x="65.3" y="161.4" transform="rotate(-90 65.3 161.4)">1</text>
<text x="245.8" y="160.4">2</text>
<text x="253.5" y="160.4">1</text>
<text x="258.5" y="160.4">1</text>
<text x="268.8" y="160.4">2</text>
<text x="39.7" y="165.5">1</text>
<text x="52.6" y="165.5">2</text>
<text x="95.7" y="165.5">1</text>
<text x="108.5" y="165.5">2</text>
<text x="39.7" y="170.6">3</text>
<text x="52.6" y="170.6">4</text>
<text x="65.3" y="169.2" transform="rotate(-90 65.3 169.2)">2</text>
<text x="95.7" y="170.6">3</text>
<text x="108.5" y="170.6">4</text>
<text x="116" y="170.6">1</text>
<text x="126.4" y="170.6">2</text>
<text x="3.9" y="179.5">D</text>
<text x="291.4" y="179.5">D</text>
<text x="173.9" y="184.6">Title</text>
<text x="173.9" y="189.7">Size:</text>
<text x="191.7" y="189.7">Number:</text>
<text x="214.6" y="189.7">Revision:</text>
<text x="173.9" y="193.5">Date: 2020/07/23</text>
<text x="173.9" y="196">File:</text>
<text x="195.5" y="193.5">Time: 11:03:15</text>
<text x="214.6" y="193.5">Sheet1</text>
<text x="223.3" y="193.5">of 1</text>
<text x="38.2" y="199.8">1</text>
<text x="111.3" y="199.8">2</text>
<text x="184.5" y="199.8">3</text>
<text x="257.6" y="199.8">4</text>
</g>
<g font-size="2.3" fill="#000080">
<text x="59.4" y="21.8">L1</text>
<text x="175.2" y="20.6">D1</text>
<text x="27.4" y="27.9">CN1</text>
<text x="58.2" y="25.7">220-ohm@100MHz</text>
<text x="93.5" y="27.9">U1</text>
<text x="177.5" y="28.4">SBR07U20LPS-7</text>
<text x="68.3" y="30.7">R1</text>
<text x="73.4" y="30.7">22-ohm</text>
<text x="175.2" y="30.7">D2</text>
<text x="223.3" y="30.5">U2</text>
<text x="68.3" y="39.6">R2</text>
<text x="73.4" y="39.6">22-ohm</text>
<text x="177.5" y="38.6">SBR07U20LPS-7</text>
<text x="197.8" y="40.6">C1</text>
<text x="210.6" y="40.6">C2</text>
<text x="258.9" y="40.6">C3</text>
<text x="27.4" y="46.3">microUSB Type AB</text>
<text x="59.4" y="47.3">L2</text>
<text x="93.5" y="43.7">USBLC6-2SC6</text>
<text x="197.8" y="43.2">1uF</text>
<text x="210.6" y="43.2">0.1uF</text>
<text x="223.3" y="43.7">NCV8170AMX330TCG</text>
<text x="258.9" y="43.2">1uF</text>
<text x="58.2" y="51.1">220-ohm@100MHz</text>
<text x="142.1" y="66.3">U3</text>
<text x="224.8" y="70.1">L3</text>
<text x="264.2" y="66.3">CN2</text>
<text x="264.2" y="68.9">U.FL-R-SMT-1</text>
<text x="224.8" y="74.7">0-ohm</text>
<text x="24.1" y="78.8">JP1</text>
<text x="24.1" y="81.3">JUMPER</text>
<text x="220.7" y="78.8">C4</text>
<text x="220.7" y="81.3">Not fitted</text>
<text x="243.6" y="78.8">C5</text>
<text x="243.6" y="81.3">Not fitted</text>
<text x="34" y="85.4">L4</text>
<text x="34" y="90">120-ohm@100MHz</text>
<text x="208" y="101.7">CN3</text>
<text x="264" y="101.7">CN4</text>
<text x="29.9" y="106.8">C6</text>
<text x="40.1" y="106.8">C7</text>
<text x="29.9" y="109.3">10uF</text>
<text x="40.1" y="109.3">0.1uF</text>
<text x="60.5" y="116.9">C8</text>
<text x="60.5" y="119.5">1uF</text>
<text x="70.7" y="116.9">C9</text>
<text x="70.7" y="119.5">0.1uF</text>
<text x="29.9" y="137.3">C10</text>
<text x="40.1" y="137.3">C11</text>
<text x="50.3" y="137.3">C12</text>
<text x="142.1" y="135">CMWX1ZZABZ-078</text>
<text x="208" y="137.8">0.9mmTH*12P</text>
<text x="264" y="137.8">0.9mmTH*12P</text>
<text x="29.9" y="139.8">10uF</text>
<text x="40.1" y="139.8">1uF</text>
<text x="50.3" y="139.8">0.1uF</text>
<text x="248.7" y="154.8">LD1</text>
<text x="261.5" y="159.1">R3</text>
<text x="42.9" y="162.9">SW1</text>
<text x="68.1" y="165.2">C13</text>
<text x="68.1" y="167.8">0.1uF</text>
<text x="98.9" y="162.9">SW2</text>
<text x="248.7" y="165.7">1.9V Orange</text>
<text x="261.5" y="164.2">10k</text>
<text x="119" y="169.3">R4</text>
<text x="42.9" y="175.7">RESET</text>
<text x="98.9" y="175.7">BOOT SEL</text>
<text x="119" y="174.4">10k</text>
<text x="237.5" y="183.3">Cyrola Inc.</text>
<text x="180.3" y="196">CR20-0611.SchDoc</text>
</g>
<g font-size="2.3" fill="#800000">
<text x="165" y="23.1">VBUS</text>
<text x="126.9" y="24.4">VBUS</text>
<text x="152.3" y="24.4">VBUS</text>
<text x="254.6" y="28.2">3V3</text>
<text x="53.1" y="33.3">D1_N</text>
<text x="53.1" y="35.8">D1_P</text>
<text x="78.5" y="33.3">D2_N</text>
<text x="78.5" y="35.8">D2_P</text>
<text x="126.9" y="34.5">DM</text>
<text x="152.3" y="34.5">VIN</text>
<text x="165" y="33.3">VIN</text>
<text x="200.6" y="33.3">SELV</text>
<text x="126.9" y="37.1">DP</text>
<text x="32.7" y="48.6">XGND</text>
<text x="86.2" y="51.1">GND</text>
<text x="193" y="53.6">GND</text>
<text x="205.8" y="53.6">GND</text>
<text x="243.9" y="53.6">GND</text>
<text x="254.1" y="53.6">GND</text>
<text x="76" y="58.7">GND</text>
<text x="20.6" y="68.9">3V3</text>
<text x="45.5" y="70.1">DP</text>
<text x="45.5" y="67.6">DM</text>
<text x="60.7" y="68.9">D3_P</text>
<text x="60.7" y="66.3">D3_N</text>
<text x="175.2" y="71.4">ANT1</text>
<text x="251.5" y="71.4">ANT2</text>
<text x="175.2" y="76.5">D11</text>
<text x="187.9" y="77.8">D11</text>
<text x="45.5" y="80.3">AREF</text>
<text x="175.2" y="79">D12</text>
<text x="175.2" y="81.6">D13</text>
<text x="187.9" y="80.3">D12</text>
<text x="187.9" y="82.8">D13</text>
<text x="175.2" y="84.1">D10</text>
<text x="175.2" y="86.7">D14</text>
<text x="175.2" y="89.2">D15</text>
<text x="187.9" y="85.4">D10</text>
<text x="187.9" y="88">D14</text>
<text x="25.7" y="94.3">3V3</text>
<text x="175.2" y="91.8">D4</text>
<text x="175.2" y="94.3">D3</text>
<text x="187.9" y="90.5">D15</text>
<text x="187.9" y="93">D4</text>
<text x="187.9" y="95.6">D3</text>
<text x="215.9" y="91.8">GND</text>
<text x="238.8" y="91.8">GND</text>
<text x="264.3" y="91.8">GND</text>
<text x="175.2" y="96.9">D2</text>
<text x="175.2" y="99.4">D5</text>
<text x="187.9" y="98.1">D2</text>
<text x="187.9" y="100.7">D5</text>
<text x="239.4" y="99.4">3V3</text>
<text x="175.2" y="104.5">D9</text>
<text x="175.2" y="107">D8</text>
<text x="187.9" y="105.7">D9</text>
<text x="231.1" y="105.7">D13</text>
<text x="246.4" y="105.7">D12</text>
<text x="73.4" y="109.6">AREF</text>
<text x="175.2" y="109.6">D0</text>
<text x="175.2" y="112.1">D1</text>
<text x="187.9" y="108.3">D8</text>
<text x="187.9" y="110.8">D0</text>
<text x="187.9" y="113.4">D1</text>
<text x="231.1" y="108.3">D14</text>
<text x="231.1" y="110.8">D15</text>
<text x="231.1" y="113.4">A0</text>
<text x="246.4" y="108.3">D11</text>
<text x="246.4" y="110.8">D10</text>
<text x="246.4" y="113.4">D9</text>
<text x="25.1" y="119.7">GND</text>
<text x="35.3" y="119.7">GND</text>
<text x="175.2" y="117.2">A1</text>
<text x="175.2" y="119.7">A0</text>
<text x="187.9" y="118.4">A1</text>
<text x="187.9" y="115.9">VBUS</text>
<text x="231.1" y="115.9">A1</text>
<text x="231.1" y="118.4">A2</text>
<text x="246.4" y="115.9">D8</text>
<text x="246.4" y="118.4">D5</text>
<text x="25.7" y="124.8">3V3</text>
<text x="175.2" y="122.3">A3</text>
<text x="175.2" y="124.8">A2</text>
<text x="187.9" y="121">A0</text>
<text x="187.9" y="123.5">A3</text>
<text x="231.1" y="121">A3</text>
<text x="231.1" y="123.5">A4</text>
<text x="246.4" y="121">D4</text>
<text x="246.4" y="123.5">D3</text>
<text x="55.7" y="129.9">GND</text>
<text x="65.9" y="129.9">GND</text>
<text x="175.2" y="127.4">A4</text>
<text x="187.9" y="126.1">A2</text>
<text x="187.9" y="128.7">A4</text>
<text x="231.1" y="126.1">AREF</text>
<text x="246.4" y="126.1">D2</text>
<text x="246.4" y="128.7">D1</text>
<text x="246.4" y="131.2">D0</text>
<text x="231.1" y="133.7">VIN</text>
<text x="238.8" y="142.6">GND</text>
<text x="251.6" y="142.6">GND</text>
<text x="25.1" y="150.2">GND</text>
<text x="35.3" y="150.2">GND</text>
<text x="45.5" y="150.2">GND</text>
<text x="91.8" y="152.8">3V3</text>
<text x="126.9" y="150.2">GND</text>
<text x="68.3" y="157.9">nRST</text>
<text x="233.7" y="161.7">D13</text>
<text x="86.1" y="170.6">BOOT</text>
<text x="271.9" y="170.6">GND</text>
<text x="63.3" y="180.8">GND</text>
<text x="126.9" y="180.8">GND</text>
</g>
<g font-size="2.3" fill="#f00">
<text x="210" y="66.3">RF50R</text>
<text x="213" y="69.6">i</text>
<text x="243.1" y="66.3">RF50R</text>
<text x="246.1" y="69.6">i</text>
</g>
</svg>
